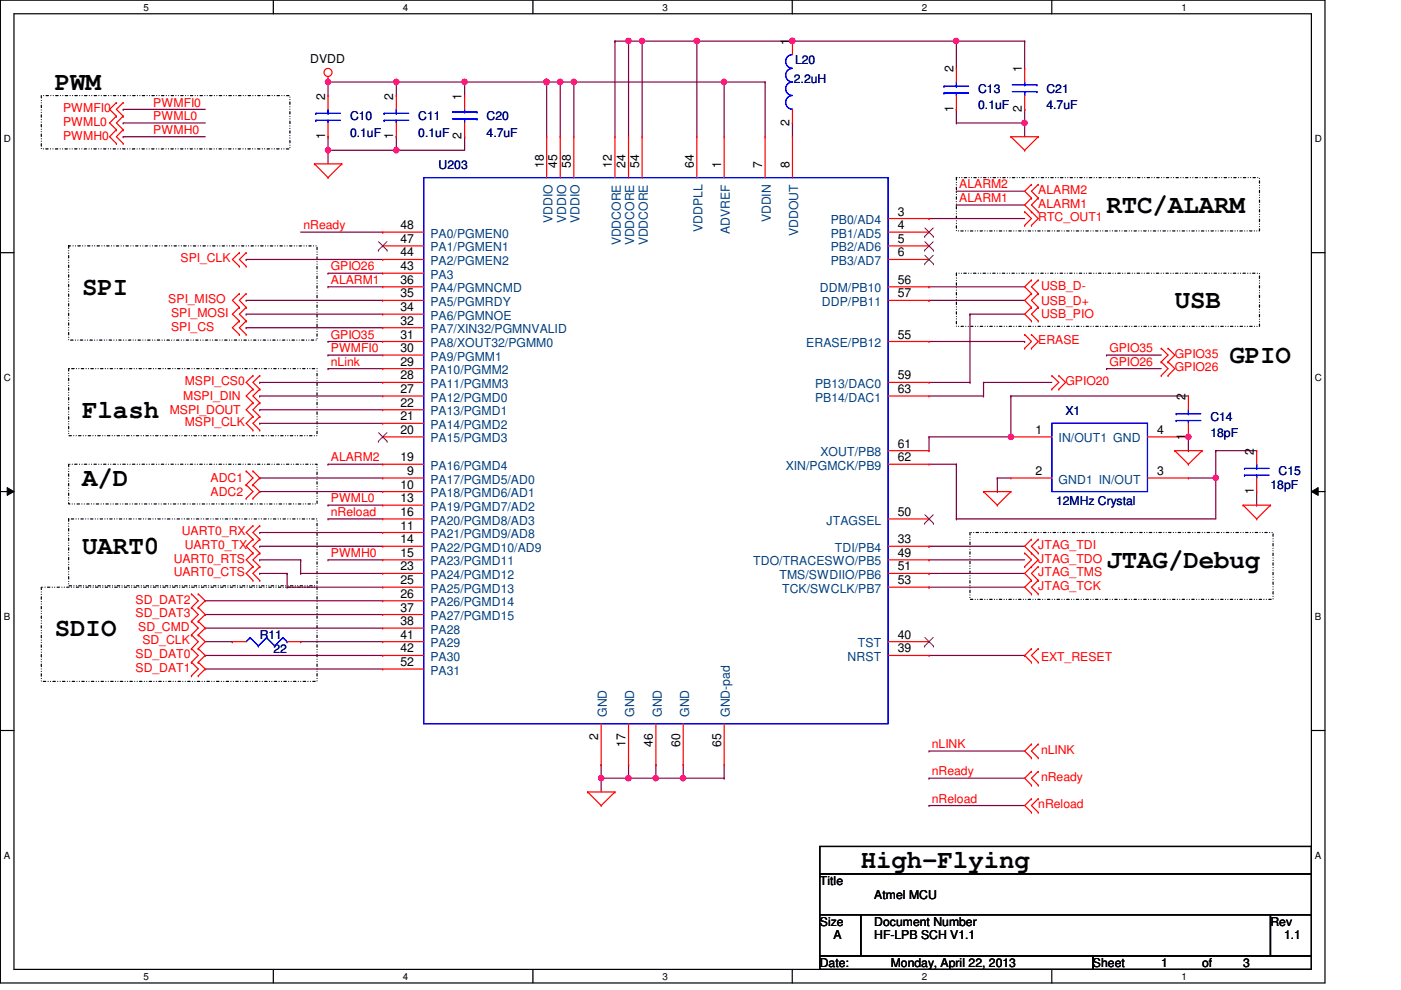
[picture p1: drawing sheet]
<svg xmlns="http://www.w3.org/2000/svg" width="297mm" height="210mm" viewBox="0 0 297 210" stroke-linecap="round" stroke-linejoin="round" font-family="sans-serif">
<path d="M.1 0h280.8v208.5h-280.8zM3 2.9h275v202.7h-275z" fill="none" stroke="#000" stroke-width=".25"/>
<g fill="#fff">
<path d="M30.4 .3h1.2v2.4h-1.2z"/>
<path d="M30.4 205.9h1.2v2.3h-1.2z"/>
</g>
<path d="M58 0v2.9M58 205.6v2.9" fill="none" stroke="#000" stroke-width=".25"/>
<g fill="#fff">
<path d="M85.4 .3h1.2v2.4h-1.2z"/>
<path d="M85.4 205.9h1.2v2.3h-1.2z"/>
</g>
<path d="M113 0v2.9M113 205.6v2.9" fill="none" stroke="#000" stroke-width=".25"/>
<g fill="#fff">
<path d="M140.5 .3h1.1v2.4h-1.1z"/>
<path d="M140.5 205.9h1.1v2.3h-1.1z"/>
</g>
<path d="M168 0v2.9M168 205.6v2.9" fill="none" stroke="#000" stroke-width=".25"/>
<g fill="#fff">
<path d="M195.4 .3h1.2v2.4h-1.2z"/>
<path d="M195.4 205.9h1.2v2.3h-1.2z"/>
</g>
<path d="M223 0v2.9M223 205.6v2.9" fill="none" stroke="#000" stroke-width=".25"/>
<g fill="#fff">
<path d="M250.5 .3h1.1v2.4h-1.1z"/>
<path d="M250.5 205.9h1.1v2.3h-1.1z"/>
<path d="M.8 28.2h1.5v2.4h-1.5z"/>
<path d="M278.8 28.2h1.4v2.4h-1.4z"/>
<path d="M.8 78.9h1.5v2.3h-1.5z"/>
<path d="M278.8 78.9h1.4v2.3h-1.4z"/>
</g>
<path d="M.1 53.6h2.9M278 53.6h2.9" fill="none" stroke="#000" stroke-width=".25"/>
<g fill="#fff">
<path d="M.8 129.6h1.4v2.3h-1.4z"/>
<path d="M278.8 129.6h1.3v2.3h-1.3z"/>
</g>
<path d="M.1 104.3h2.9M278 104.3h2.9" fill="none" stroke="#000" stroke-width=".25"/>
<path d="M1.5 103.4l1.5 .9-1.5 .8zM278 104.3l1.5-.9v1.7z" fill="#000"/>
<path d="M1.5 103.4l1.5 .9-1.5 .8zM278 104.3l1.5-.9v1.7z" fill="none" stroke="#000" stroke-width=".21"/>
<g fill="#fff">
<path d="M.8 180.3h1.4v2.3h-1.4z"/>
<path d="M278.8 180.3h1.3v2.3h-1.3z"/>
</g>
<path d="M.1 154.9h2.9M278 154.9h2.9" fill="none" stroke="#000" stroke-width=".25"/>
<path d="M8.8 20.3h52.7v11.3h-52.7zM202.8 37.7h64.2v11.3h-64.2zM14.6 52.2h52.6v19.9h-52.6zM202.8 58h64.2v11.2h-64.2zM14.6 78.2h52.6v14.2h-52.6zM14.6 98.5h52.6v8.4h-52.6zM14.6 110.1h52.6v14.1h-52.6zM205.7 112.9h64.2v14.2h-64.2zM8.8 124.5h58.4v20h-58.4z" fill="none" stroke="#000" stroke-width=".25" stroke-dasharray=".5 .5 0 .5 0 .5"/>
<path d="M98.5 17.4h.1M98.5 17.4h17.4" fill="none" stroke="#800040" stroke-width=".25"/>
<circle cx="98.5" cy="17.4" r=".56" fill="#f0f"/>
<circle cx="98.5" cy="17.4" r=".56" fill="none" stroke="#f0f" stroke-width=".25"/>
<path d="M121.7 17.4h.1M121.7 17.4v11.6" fill="none" stroke="#800040" stroke-width=".25"/>
<circle cx="121.6" cy="17.4" r=".56" fill="#f0f"/>
<circle cx="121.6" cy="17.4" r=".56" fill="none" stroke="#f0f" stroke-width=".25"/>
<path d="M118.8 17.4h.1M118.8 17.4v11.6M118.8 17.4h2.9" fill="none" stroke="#800040" stroke-width=".25"/>
<circle cx="118.8" cy="17.4" r=".57" fill="#f0f"/>
<circle cx="118.8" cy="17.4" r=".57" fill="none" stroke="#f0f" stroke-width=".25"/>
<path d="M115.9 17.4h.1M115.9 17.4v11.6" fill="none" stroke="#800040" stroke-width=".25"/>
<circle cx="115.8" cy="17.4" r=".56" fill="#f0f"/>
<circle cx="115.8" cy="17.4" r=".56" fill="none" stroke="#f0f" stroke-width=".25"/>
<path d="M115.9 17.4h.1M115.9 17.4h2.9M162.2 17.4h.1M162.2 17.4v11.6" fill="none" stroke="#800040" stroke-width=".25"/>
<circle cx="115.8" cy="17.4" r=".56" fill="#f0f"/>
<circle cx="115.8" cy="17.4" r=".56" fill="none" stroke="#f0f" stroke-width=".25"/>
<path d="M69.5 17.4h.1M69.5 17.4v2.9M69.5 17.4h14.5M84 17.4h.1M84 17.4v2.9" fill="none" stroke="#800040" stroke-width=".25"/>
<circle cx="69.5" cy="17.4" r=".56" fill="#f0f"/>
<circle cx="69.5" cy="17.4" r=".56" fill="none" stroke="#f0f" stroke-width=".25"/>
<path d="M84 17.4h.1M84 17.4h14.5M98.5 17.4h.1M98.5 17.4v2.9" fill="none" stroke="#800040" stroke-width=".25"/>
<circle cx="84" cy="17.4" r=".56" fill="#f0f"/>
<circle cx="84" cy="17.4" r=".56" fill="none" stroke="#f0f" stroke-width=".25"/>
<path d="M84 31.9h.1M84 31.9h14.5" fill="none" stroke="#800040" stroke-width=".25"/>
<circle cx="84" cy="31.9" r=".56" fill="#f0f"/>
<circle cx="84" cy="31.9" r=".56" fill="none" stroke="#f0f" stroke-width=".25"/>
<path d="M69.5 31.9h.1M69.5 31.9h14.5" fill="none" stroke="#800040" stroke-width=".25"/>
<circle cx="69.5" cy="31.9" r=".56" fill="#f0f"/>
<circle cx="69.5" cy="31.9" r=".56" fill="none" stroke="#f0f" stroke-width=".25"/>
<path d="M153.5 17.4h.1M153.5 17.4v11.6M153.5 17.4h8.7M69.5 29h.1M69.5 31.9h.1M69.5 29v5.8M84 29h.1M84 29v2.9M98.5 29h.1M98.5 29v2.9" fill="none" stroke="#800040" stroke-width=".25"/>
<circle cx="153.5" cy="17.4" r=".56" fill="#f0f"/>
<circle cx="153.5" cy="17.4" r=".56" fill="none" stroke="#f0f" stroke-width=".25"/>
<path d="M147.7 8.7h.1M147.7 8.7h20.3M168 26.1h.1M168 26.1v2.9" fill="none" stroke="#800040" stroke-width=".25"/>
<circle cx="168" cy="8.7" r=".56" fill="#f0f"/>
<circle cx="168" cy="8.7" r=".56" fill="none" stroke="#f0f" stroke-width=".25"/>
<circle cx="147.7" cy="8.7" r=".56" fill="#f0f"/>
<circle cx="147.7" cy="8.7" r=".56" fill="none" stroke="#f0f" stroke-width=".25"/>
<path d="M130.4 8.7h.1M130.4 8.7v20.3M130.4 8.7h5.7M133.3 8.7h.1M133.3 8.7v20.3M136.1 8.7h.1M136.1 8.7v20.3" fill="none" stroke="#800040" stroke-width=".25"/>
<circle cx="133.2" cy="8.7" r=".56" fill="#f0f"/>
<circle cx="133.2" cy="8.7" r=".56" fill="none" stroke="#f0f" stroke-width=".25"/>
<path d="M136.1 8.7h.1M136.1 8.7h11.6M147.7 8.7h.1M147.7 8.7v20.3" fill="none" stroke="#800040" stroke-width=".25"/>
<circle cx="136.1" cy="8.7" r=".56" fill="#f0f"/>
<circle cx="136.1" cy="8.7" r=".56" fill="none" stroke="#f0f" stroke-width=".25"/>
<path d="M121.7 17.4h.1M121.7 17.4h31.8M168 8.7h.1M168 8.7h34.8" fill="none" stroke="#800040" stroke-width=".25"/>
<circle cx="168" cy="8.7" r=".56" fill="#f0f"/>
<circle cx="168" cy="8.7" r=".56" fill="none" stroke="#f0f" stroke-width=".25"/>
<path d="M202.8 8.7h.1M202.8 8.7v5.8M202.8 8.7h14.5M217.3 8.7h.1M217.3 8.7v5.8" fill="none" stroke="#800040" stroke-width=".25"/>
<circle cx="202.7" cy="8.7" r=".56" fill="#f0f"/>
<circle cx="202.7" cy="8.7" r=".56" fill="none" stroke="#f0f" stroke-width=".25"/>
<path d="M202.8 26.1h.1M202.8 26.1h14.5M217.3 26.1h.1M217.3 26.1v2.9" fill="none" stroke="#800040" stroke-width=".25"/>
<circle cx="217.2" cy="26.1" r=".56" fill="#f0f"/>
<circle cx="217.2" cy="26.1" r=".56" fill="none" stroke="#f0f" stroke-width=".25"/>
<path d="M202.8 23.2h.1M202.8 23.2v2.9M217.3 23.2h.1M217.3 23.2v2.9M139.1 165.1h.1M144.9 162.2h.1M144.9 162.2v2.9h-5.8" fill="none" stroke="#800040" stroke-width=".25"/>
<circle cx="144.8" cy="165.1" r=".56" fill="#f0f"/>
<circle cx="144.8" cy="165.1" r=".56" fill="none" stroke="#f0f" stroke-width=".25"/>
<circle cx="139" cy="165.1" r=".56" fill="#f0f"/>
<circle cx="139" cy="165.1" r=".56" fill="none" stroke="#f0f" stroke-width=".25"/>
<path d="M127.5 165.1h.1M127.5 165.1v2.9" fill="none" stroke="#800040" stroke-width=".25"/>
<circle cx="127.5" cy="165.1" r=".56" fill="#f0f"/>
<circle cx="127.5" cy="165.1" r=".56" fill="none" stroke="#f0f" stroke-width=".25"/>
<g fill="none" stroke="#800040" stroke-width=".25">
<path d="M26.1 23.2h.1M26.1 26.1h.1M26.1 23.2h17.4M26.1 26.1h17.4M197 46.4h.1M197 46.4h20.3M202.8 43.5h.1M202.8 40.6h.1M202.8 43.5h14.5M202.8 40.6h14.5M52.2 63.7h.1M52.2 66.6h.1"/>
<path d="M52.2 63.7h28.9M52.2 66.6h28.9M69.5 60.8h.1M69.5 75.3h.1M69.5 60.8h11.6M69.5 75.3h11.6M197 63.7h.1M197 60.8h.1M197 63.7h20.3M197 60.8h20.3M55.1 81.1h.1M55.1 84h.1"/>
<path d="M55.1 86.9h.1M55.1 89.8h.1M55.1 81.1h26M55.1 84h26M55.1 86.9h26M55.1 89.8h26M69.5 98.5h.1M69.5 98.5h11.6M55.1 112.9h.1M55.1 115.9h.1M55.1 118.7h.1M55.1 101.4h.1"/>
<path d="M55.1 104.3h.1M55.1 115.9h26M55.1 118.7h8.7M55.1 112.9h26M55.1 101.4h26M55.1 104.3h26M63.8 118.7h.1M63.8 118.7v2.9M69.5 107.1h.1M69.5 107.1h11.6M197 115.9h.1M197 118.7h.1"/>
<path d="M197 115.9h20.3M197 118.7h20.3M55.1 121.6h.1M55.1 121.6h5.8M60.9 124.5h.1M60.9 121.6h.1M60.9 124.5h20.2M60.9 121.6v2.9M63.8 121.6h.1M63.8 121.6h17.3M197 121.6h.1M197 124.5h.1"/>
<path d="M197 121.6h20.3M197 124.5h20.3M127.5 165.1h.1M133.3 162.2h.1M133.3 165.1h.1M133.3 162.2v2.9M139.1 162.2h.1M139.1 162.2v2.9h-11.6"/>
</g>
<circle cx="133.2" cy="165.1" r=".56" fill="#f0f"/>
<circle cx="133.2" cy="165.1" r=".56" fill="none" stroke="#f0f" stroke-width=".25"/>
<g fill="none" stroke="#800040" stroke-width=".25">
<path d="M197 98.5h5.8M202.8 98.5h.1M202.8 98.5v11.6M69.5 118.7h.1M69.5 118.7h11.6M252 101.4h5.8M257.8 101.4h.1M257.8 101.4v8.7M197 139h20.3M217.3 139h.1M197 159.3h.1M197 159.3h20.3"/>
<path d="M127.5 162.2h.1M127.5 162.2v2.9M144.9 165.1h.1M144.9 165.1h8.6M153.5 165.1h.1M153.5 162.2v2.9M197 165.1h.1M197 170.9h.1M197 165.1h20.3M197 170.9h20.3"/>
</g>
<circle cx="257.8" cy="101.3" r=".56" fill="#f0f"/>
<circle cx="257.8" cy="101.3" r=".56" fill="none" stroke="#f0f" stroke-width=".25"/>
<path d="M197 92.7h.1M197 92.7h17.3M202.8 110.1h.1M202.8 110.1h55" fill="none" stroke="#800040" stroke-width=".25"/>
<circle cx="214.3" cy="92.7" r=".56" fill="#f0f"/>
<circle cx="214.3" cy="92.7" r=".56" fill="none" stroke="#f0f" stroke-width=".25"/>
<path d="M197 95.6h.1M197 92.7v2.9M252 95.6h.1M252 92.7v2.9M211.5 101.4h.1M211.5 104.3h.1M211.5 101.4h2.8M211.5 101.4v2.9" fill="none" stroke="#800040" stroke-width=".25"/>
<circle cx="252" cy="92.7" r=".56" fill="#f0f"/>
<circle cx="252" cy="92.7" r=".56" fill="none" stroke="#f0f" stroke-width=".25"/>
<g fill="none" stroke="#800040" stroke-width=".25">
<path d="M26.1 29h.1M26.1 29h17.4M52.2 55h.1M52.2 55h28.9M63.8 49.2h17.3M69.5 58h.1M69.5 58h11.6M81.1 49.2h.1M52.2 69.5h.1M52.2 69.5h28.9M69.5 78.2h.1M69.5 72.4h.1"/>
<path d="M69.5 78.2h11.6M69.5 72.4h11.6M197 72.4h20.3M205.7 66.6h.1M205.7 66.6v14.5M205.7 66.6h11.6M217.3 72.4h.1M234.6 75.3h.1M234.6 78.2h.1M234.6 78.2h11.6M234.6 75.3h11.6M197 84h11.5"/>
<path d="M197 81.1h8.7M205.7 81.1h.1M208.5 84h.1M208.5 81.1h.1M208.5 81.1h14.5M208.5 81.1v2.9M214.3 84h.1M214.3 84v8.7M214.3 84h37.7M257.8 95.6h.1M257.8 95.6h8.6M257.8 95.6v5.8"/>
<path d="M69.5 110.1h.1M69.5 110.1h11.6M266.4 107.1h.1M266.4 104.3v2.8M43.5 139h.1M43.5 127.4h.1M43.5 130.3h.1M43.5 133.2h.1M43.5 136.1h5.8M43.5 139h37.6M43.5 127.4h37.6M43.5 130.3h37.6"/>
<path d="M43.5 133.2h37.6M49.3 136.1h.1M63.8 136.1h.1M63.8 136.1h17.3M43.5 141.9h.1M43.5 141.9h37.6"/>
</g>
<g fill="none" stroke="#f00" stroke-width=".25">
<path d="M69.5 17.4h.1M69.5 16.3v1.1M168 8.7h.1M168 8.7v2.9M202.8 14.5h.1M202.8 14.5v2.9M217.3 14.5h.1M217.3 14.5v2.9M24.7 30.4h.1M24.7 27.5h.1M24.7 24.6h.1M24.7 21.8h.1"/>
<path d="M24.7 27.5l-1.5 1.5 1.5 1.4M24.7 24.6l-1.5 1.5 1.5 1.4M24.7 21.8l-1.5 1.4 1.5 1.4M26.1 30.4h.1M26.1 27.5h.1M26.1 24.6h.1M26.1 21.8h.1M26.1 27.5l-1.4 1.5 1.4 1.4M26.1 24.6l-1.4 1.5 1.4 1.4M26.1 21.8l-1.4 1.4 1.4 1.4M66.7 34.8h.1M66.7 34.8h5.8"/>
<path d="M66.7 34.8l2.8 2.9M69.5 37.7h.1M69.5 20.3h.1M69.5 29h.1M69.5 20.3v2.9M69.5 26.1v2.9M72.5 34.8h.1M72.5 34.8l-3 2.9M84 20.3h.1M84 29h.1M84 20.3v2.9M84 26.1v2.9"/>
<path d="M98.5 29h.1M98.5 20.3h.1M98.5 20.3v2.9M98.5 26.1v2.9M115.9 29h.1M115.9 29v8.7M118.8 29h.1M118.8 29v8.7M121.7 29h.1M121.7 29v8.7M130.4 29h.1M130.4 29v8.7"/>
<path d="M133.3 29h.1M133.3 29v8.7M136.1 29h.1M136.1 29v8.7M147.7 29h.1M147.7 29v8.7M153.5 29h.1M153.5 29v8.7M162.2 29h.1M162.2 29v8.7M168 26.1h.1M168 29h.1"/>
<path d="M168 23.2v2.9M168 29v8.7M202.8 23.2h.1M202.8 20.3v2.9M214.3 29h.1M214.3 29h5.8M214.3 29l3 2.9M217.3 31.9h.1M217.3 23.2h.1M217.3 20.3v2.9M218.7 39.1h.1M218.7 39.1l-1.4 1.5 1.4 1.4"/>
<path d="M220.1 29h.1M220.1 39.1h.1M220.1 29l-2.8 2.9M220.1 39.1l-1.4 1.5 1.4 1.4M50.8 53.6h.1M50.8 56.5h.1M50.8 53.6l-1.5 1.4 1.5 1.5M52.2 53.6h.1M52.2 56.5h.1M52.2 53.6l-1.4 1.4 1.4 1.5M81.1 58h.1M81.1 55h.1"/>
<path d="M81.1 52.2h.1M81.1 49.2h.1M81.1 49.2h8.7M81.1 52.2h8.7M81.1 55h8.7M81.1 58h8.7M188.3 46.4h8.7M188.3 49.2h8.7M188.3 52.2h8.7M188.3 55h8.7M197 46.4h.1M197 49.2h.1"/>
<path d="M197 52.2h.1M197 55h.1M217.3 47.8h.1M217.3 44.9h.1M217.3 44.9l1.4 1.5-1.4 1.4M218.7 59.4h.1M218.7 47.8h.1M218.7 44.9h.1M218.7 42h.1M218.7 59.4l-1.4 1.4 1.4 1.5M218.7 42l-1.4 1.5 2.8 2.9-1.4 1.4M220.1 59.4h.1"/>
<path d="M220.1 42h.1M220.1 44.9h.1M220.1 59.4l-1.4 1.4 1.4 1.5M220.1 42l-1.4 1.5 1.4 1.4M50.8 68.1h.1M50.8 65.2h.1M50.8 62.3h.1M50.8 71h.1M50.8 65.2l-1.5 1.4 1.5 1.5M50.8 62.3l-1.5 1.4 1.5 1.5M50.8 68.1l-1.5 1.4 1.5 1.5M52.2 68.1h.1"/>
<path d="M52.2 65.2h.1M52.2 62.3h.1M52.2 71h.1M52.2 65.2l-1.4 1.4 1.4 1.5M52.2 62.3l-1.4 1.4 1.4 1.5M52.2 68.1l-1.4 1.4 1.4 1.5M53.6 79.7h.1M53.6 79.7l-1.4 1.4 1.4 1.4M55.1 79.7h.1M55.1 79.7l-1.5 1.4 1.5 1.4M81.1 78.2h.1M81.1 75.3h.1"/>
<path d="M81.1 72.4h.1M81.1 69.5h.1M81.1 66.6h.1M81.1 63.7h.1M81.1 60.8h.1M81.1 78.2h8.7M81.1 75.3h8.7M81.1 72.4h8.7M81.1 69.5h8.7M81.1 66.6h8.7M81.1 63.7h8.7M81.1 60.8h8.7"/>
<path d="M188.3 72.4h8.7M188.3 63.7h8.7M188.3 60.8h8.7M197 72.4h.1M197 60.8h.1M197 63.7h.1M217.3 73.9h.1M217.3 71h.1M217.3 71l1.4 1.4-1.4 1.5M218.7 62.3h.1M218.7 65.2h.1M218.7 68.1h.1"/>
<path d="M218.7 73.9h.1M218.7 71h.1M218.7 62.3l-1.4 1.4 1.4 1.5M218.7 65.2l-1.4 1.4 1.4 1.5M218.7 71l1.4 1.4-1.4 1.5M220.1 62.3h.1M220.1 65.2h.1M220.1 68.1h.1M220.1 62.3l-1.4 1.4 1.4 1.5M220.1 65.2l-1.4 1.4 1.4 1.5M223 79.7h.1M223 79.7l1.5 1.4-1.5 1.4"/>
<path d="M224.5 79.7h.1M224.5 79.7l1.4 1.4-1.4 1.4M246.2 76.8h.1M246.2 73.9h.1M246.2 79.7h.1M246.2 73.9l1.4 1.4-1.4 1.5M246.2 76.8l1.4 1.4-1.4 1.5M247.6 76.8h.1M247.6 73.9h.1M247.6 79.7h.1M247.6 73.9l1.5 1.4-1.5 1.5M247.6 76.8l1.5 1.4-1.5 1.5"/>
<path d="M52.2 99.9h.1M52.2 99.9l1.4 1.5-1.4 1.4M53.6 88.3h.1M53.6 91.2h.1M53.6 82.5h.1M53.6 85.4h.1M53.6 99.9h.1M53.6 88.3l-1.4 1.5 1.4 1.4M53.6 85.4l-1.4 1.5 1.4 1.4M53.6 82.5l-1.4 1.5 1.4 1.4M53.6 99.9l1.5 1.5-1.5 1.4M55.1 88.3h.1"/>
<path d="M55.1 91.2h.1M55.1 82.5h.1M55.1 85.4h.1M55.1 88.3l-1.5 1.5 1.5 1.4M55.1 85.4l-1.5 1.5 1.5 1.4M55.1 82.5l-1.5 1.5 1.5 1.4M81.1 98.5h.1M81.1 92.7h.1M81.1 89.8h.1M81.1 86.9h.1M81.1 84h.1M81.1 81.1h.1"/>
<path d="M81.1 92.7h8.7M81.1 98.5h8.7M81.1 89.8h8.7M81.1 86.9h8.7M81.1 84h8.7M81.1 81.1h8.7M188.3 95.6h8.7M188.3 98.5h8.7M188.3 84h8.7M188.3 81.1h8.7M197 81.1h.1M197 95.6h.1"/>
<path d="M197 98.5h.1M197 84h.1M214.3 92.7h.1M214.3 92.7h8.7M223 82.5h.1M224.5 82.5h.1M243.3 92.7h8.7M249.1 95.6h.1M249.1 95.6h5.8M249.1 95.6l2.9 2.9M252 98.5h.1M252 92.7h.1"/>
<path d="M252 84h.1M252 84v2.9M252 89.8v2.9M254.9 95.6h.1M254.9 95.6l-2.9 2.9M266.4 95.6h.1M266.4 95.6v2.9M52.2 102.8h.1M52.2 105.7h.1M52.2 102.8l1.4 1.5-1.4 1.4M53.6 117.3h.1M53.6 114.4h.1"/>
<path d="M53.6 111.5h.1M53.6 102.8h.1M53.6 105.7h.1M53.6 117.3l-1.4 1.4 1.4 1.5M53.6 111.5l-1.4 1.4 1.4 1.5M53.6 114.4l-1.4 1.5 1.4 1.4M53.6 102.8l1.5 1.5-1.5 1.4M55.1 117.3h.1M55.1 114.4h.1M55.1 111.5h.1M55.1 117.3l-1.5 1.4 1.5 1.5M55.1 111.5l-1.5 1.4 1.5 1.5"/>
<path d="M55.1 114.4l-1.5 1.5 1.5 1.4M81.1 101.4h.1M81.1 104.3h.1M81.1 112.9h.1M81.1 107.1h.1M81.1 115.9h.1M81.1 118.7h.1M81.1 110.1h.1M81.1 104.3h8.7M81.1 107.1h8.7M81.1 101.4h8.7M81.1 112.9h8.7"/>
<path d="M81.1 115.9h8.7M81.1 118.7h8.7M81.1 110.1h8.7M188.3 115.9h8.7M188.3 118.7h8.7M188.3 110.1h8.7M197 115.9h.1M197 118.7h.1M197 110.1h.1M208.5 104.3h.1M208.5 104.3h5.8M208.5 104.3l3 2.8"/>
<path d="M211.5 107.1h.1M214.3 104.3h.1M214.3 101.4h.1M214.3 104.3l-2.8 2.8M214.3 101.4h8.7M217.3 117.3h.1M217.3 117.3l1.4 1.4-1.4 1.5M218.7 117.3h.1M218.7 114.4h.1M218.7 114.4l-1.4 1.5 2.8 2.8-2.8 2.9 1.4 1.5M220.1 117.3h.1M220.1 114.4h.1"/>
<path d="M220.1 114.4l-1.4 1.5 1.4 1.4M243.3 101.4h8.7M252 101.4h.1M263.6 107.1h.1M263.6 107.1h5.8M263.6 107.1l2.8 3M266.4 110.1h.1M266.4 104.3h.1M266.4 101.4v2.9M269.4 107.1h.1M269.4 107.1l-3 3M40.6 137.6h.1"/>
<path d="M40.6 134.7h.1M40.6 128.9h.1M40.6 131.8h.1M40.6 126h.1M40.6 137.6l1.4 1.4-1.4 1.5M40.6 134.7l1.4 1.4-1.4 1.5M40.6 128.9l1.4 1.4-1.4 1.5M40.6 131.8l1.4 1.4-1.4 1.5M40.6 126l1.4 1.4-1.4 1.5M42 137.6h.1M42 134.7h.1M42 131.8h.1"/>
<path d="M42 128.9h.1M42 126h.1M42 137.6l1.5 1.4-1.5 1.5M42 134.7l1.5 1.4-1.5 1.5M42 128.9l1.5 1.4-1.5 1.5M42 131.8l1.5 1.4-1.5 1.5M42 126l1.5 1.4-1.5 1.5M49.3 136.1h.1M49.3 136.1h2.9M53.6 120.2h.1M53.6 123.1h.1M53.6 120.2l-1.4 1.4 1.4 1.5"/>
<path d="M55.1 120.2h.1M55.1 123.1h.1M55.1 120.2l-1.5 1.4 1.5 1.5M60.9 136.1h2.9M63.8 136.1h.1M81.1 121.6h.1M81.1 124.5h.1M81.1 127.4h.1M81.1 130.3h.1M81.1 133.2h.1M81.1 136.1h.1M81.1 139h.1"/>
<path d="M81.1 136.1h8.7M81.1 121.6h8.7M81.1 124.5h8.7M81.1 127.4h8.7M81.1 130.3h8.7M81.1 133.2h8.7M81.1 139h8.7M188.3 136.1h8.7M188.3 121.6h8.7M188.3 124.5h8.7M188.3 139h8.7M197 139h.1"/>
<path d="M197 136.1h.1M197 121.6h.1M197 124.5h.1M217.3 120.2h.1M218.7 123.1h.1M218.7 126h.1M218.7 120.2h.1M218.7 137.6h.1M218.7 123.1l-1.4 1.4 1.4 1.5M218.7 137.6l-1.4 1.4 1.4 1.5M220.1 126h.1M220.1 123.1h.1"/>
<path d="M220.1 120.2h.1M220.1 137.6h.1M220.1 123.1l-1.4 1.4 1.4 1.5M220.1 120.2l-1.4 1.4 1.4 1.5M220.1 137.6l-1.4 1.4 1.4 1.5M40.6 140.5h.1M40.6 143.3h.1M40.6 140.5l1.4 1.4-1.4 1.4M42 140.5h.1M42 143.3h.1M42 140.5l1.5 1.4-1.5 1.4M81.1 141.9h.1"/>
<path d="M81.1 141.9h8.7M127.5 153.5v8.7M133.3 153.5v8.7M139.1 153.5v8.7M144.9 153.5v8.7M153.5 153.5v8.7M218.7 157.8h.1M218.7 140.5h.1M218.7 157.8l-1.4 1.5 1.4 1.4M220.1 157.8h.1M220.1 140.5h.1M220.1 157.8l-1.4 1.5 1.4 1.4"/>
<path d="M124.6 168h.1M124.6 168h5.8M124.6 168l2.9 2.9M127.5 170.9h.1M127.5 162.2h.1M130.4 168h.1M130.4 168l-2.9 2.9M133.3 162.2h.1M139.1 162.2h.1M144.9 162.2h.1M153.5 162.2h.1M218.7 160.7h.1"/>
<path d="M218.7 163.6h.1M218.7 166.5h.1M218.7 169.4h.1M218.7 172.3h.1M218.7 163.6l-1.4 1.5 1.4 1.4M218.7 169.4l-1.4 1.5 1.4 1.4M220.1 160.7h.1M220.1 166.5h.1M220.1 163.6h.1M220.1 172.3h.1M220.1 169.4h.1M220.1 163.6l-1.4 1.5 1.4 1.4"/>
<path d="M220.1 169.4l-1.4 1.5 1.4 1.4"/>
<circle cx="69.5" cy="15.4" r=".85"/>
</g>
<path d="M173.8 179.5h104.2v5.8h-104.2zM173.8 185.3h104.2v8.7h-104.2zM173.8 194h8.7v8.7h-8.7zM182.5 194h86.9v8.7h-86.9zM269.4 194h8.6v8.7h-8.6zM173.8 202.7h57.9v2.9h-57.9zM231.7 202.7h46.3v2.9h-46.3z" fill="none" stroke="#000" stroke-width=".25"/>
<g fill="none" stroke="#00f" stroke-width=".25">
<path d="M168 11.6a1.44 1.44 0 0 0-1.4 1.4 1.44 1.44 0 0 0 1.4 1.5M168 14.5a1.42 1.42 0 0 0-1.4 1.4 1.42 1.42 0 0 0 1.4 1.5M168 17.4a1.42 1.42 0 0 0-1.4 1.4 1.42 1.42 0 0 0 1.4 1.4M200.1 18.3h.1M200.1 19.7h.1M200.1 18.3h5.3M200.1 19.7h5.3M202.8 19.7h.1M202.8 18.3h.1M202.8 17.4v.9M202.8 19.7v.6M214.6 19.4h5.2"/>
<path d="M214.6 18h5.2M217.3 18h.1M217.3 19.4h.1M217.3 17.4v.6M217.3 19.4v.9M219.8 19.4h.1M219.8 18h.1M67 24h.1M67 25.5h.1M67 24h5.2M67 25.5h5.2M69.5 25.5h.1"/>
<path d="M69.5 24h.1M69.5 23.2v.8M69.5 25.5v.6M81.4 24h.1M81.4 25.5h.1M81.4 24h5.3M81.4 25.5h5.3M84 25.5h.1M84 24h.1M84 23.2v.8M84 25.5v.6M89.8 37.7h98.5v115.8h-98.5z"/>
<path d="M95.9 25.2h5.2M95.9 23.7h5.2M98.5 23.7h.1M98.5 25.2h.1M98.5 23.2v.5M98.5 25.2v.9M101.1 25.2h.1M101.1 23.7h.1M168 20.3a1.44 1.44 0 0 0-1.4 1.4 1.44 1.44 0 0 0 1.4 1.5M223 89.8h20.3v14.5h-20.3zM249.4 87.8h.1M249.4 89.2h.1"/>
<path d="M249.4 87.8h5.2M249.4 89.2h5.2M252 89.2h.1M252 87.8h.1M252 86.9v.9M252 89.2v.6M263.9 99.4h.1M263.9 99.4h5.2M266.4 99.4h.1M266.4 98.5v.9M263.9 100.8h.1M263.9 100.8h5.2"/>
<path d="M266.4 100.8h.1M266.4 100.8v.6M53 135.3h.1M53 135.3l-.8 .8M53 135.3l1.8 1.7M54.8 137h.1M56.5 135.3h.1M56.5 135.3l-1.7 1.7M56.5 135.3l1.7 1.7M58.2 137h.1M60 135.3h.1M60 135.3l-1.8 1.7"/>
<path d="M60 135.3l.9 .8M60.9 136.1h.1"/>
</g>
<g fill="none" stroke="#804000" stroke-width=".21">
<path d="M80.2 53.1h.1M80.3 51.3l1.8 1.8M82 51.3l-1.8 1.8M82.1 53.1h.1M196 50.2h.1M196 53.1h.1M196 56h.1M196.1 48.3l1.8 1.9M196.1 51.3l1.8 1.8M196.1 54.1l1.8 1.9M197.9 48.3l-1.9 1.9M197.9 51.3l-1.9 1.8"/>
<path d="M197.9 54.1l-1.9 1.9M197.9 50.2h.1M197.9 53.1h.1M197.9 56h.1M80.2 93.6h.1M80.3 91.8l1.8 1.8M82 91.8l-1.8 1.8M82.1 93.6h.1M196 111h.1M196.1 109.2l1.8 1.8M197.9 109.2l-1.9 1.8M197.9 111h.1"/>
<path d="M196 137h.1M196.1 135.2l1.8 1.8M197.9 135.2l-1.9 1.8M197.9 137h.1"/>
</g>
<circle cx="98.5" cy="17.4" r=".56" fill="#f0f"/>
<circle cx="98.5" cy="17.4" r=".56" fill="none" stroke="#f0f" stroke-width=".25"/>
<circle cx="121.6" cy="17.4" r=".56" fill="#f0f"/>
<circle cx="121.6" cy="17.4" r=".56" fill="none" stroke="#f0f" stroke-width=".25"/>
<circle cx="118.8" cy="17.4" r=".57" fill="#f0f"/>
<circle cx="118.8" cy="17.4" r=".57" fill="none" stroke="#f0f" stroke-width=".25"/>
<circle cx="115.8" cy="17.4" r=".56" fill="#f0f"/>
<circle cx="115.8" cy="17.4" r=".56" fill="none" stroke="#f0f" stroke-width=".25"/>
<circle cx="115.8" cy="17.4" r=".56" fill="#f0f"/>
<circle cx="115.8" cy="17.4" r=".56" fill="none" stroke="#f0f" stroke-width=".25"/>
<circle cx="69.5" cy="17.4" r=".56" fill="#f0f"/>
<circle cx="69.5" cy="17.4" r=".56" fill="none" stroke="#f0f" stroke-width=".25"/>
<circle cx="84" cy="17.4" r=".56" fill="#f0f"/>
<circle cx="84" cy="17.4" r=".56" fill="none" stroke="#f0f" stroke-width=".25"/>
<circle cx="84" cy="31.9" r=".56" fill="#f0f"/>
<circle cx="84" cy="31.9" r=".56" fill="none" stroke="#f0f" stroke-width=".25"/>
<circle cx="69.5" cy="31.9" r=".56" fill="#f0f"/>
<circle cx="69.5" cy="31.9" r=".56" fill="none" stroke="#f0f" stroke-width=".25"/>
<circle cx="153.5" cy="17.4" r=".56" fill="#f0f"/>
<circle cx="153.5" cy="17.4" r=".56" fill="none" stroke="#f0f" stroke-width=".25"/>
<circle cx="168" cy="8.7" r=".56" fill="#f0f"/>
<circle cx="168" cy="8.7" r=".56" fill="none" stroke="#f0f" stroke-width=".25"/>
<circle cx="147.7" cy="8.7" r=".56" fill="#f0f"/>
<circle cx="147.7" cy="8.7" r=".56" fill="none" stroke="#f0f" stroke-width=".25"/>
<circle cx="133.2" cy="8.7" r=".56" fill="#f0f"/>
<circle cx="133.2" cy="8.7" r=".56" fill="none" stroke="#f0f" stroke-width=".25"/>
<circle cx="136.1" cy="8.7" r=".56" fill="#f0f"/>
<circle cx="136.1" cy="8.7" r=".56" fill="none" stroke="#f0f" stroke-width=".25"/>
<circle cx="168" cy="8.7" r=".56" fill="#f0f"/>
<circle cx="168" cy="8.7" r=".56" fill="none" stroke="#f0f" stroke-width=".25"/>
<circle cx="202.7" cy="8.7" r=".56" fill="#f0f"/>
<circle cx="202.7" cy="8.7" r=".56" fill="none" stroke="#f0f" stroke-width=".25"/>
<circle cx="217.2" cy="26.1" r=".56" fill="#f0f"/>
<circle cx="217.2" cy="26.1" r=".56" fill="none" stroke="#f0f" stroke-width=".25"/>
<circle cx="144.8" cy="165.1" r=".56" fill="#f0f"/>
<circle cx="144.8" cy="165.1" r=".56" fill="none" stroke="#f0f" stroke-width=".25"/>
<circle cx="139" cy="165.1" r=".56" fill="#f0f"/>
<circle cx="139" cy="165.1" r=".56" fill="none" stroke="#f0f" stroke-width=".25"/>
<circle cx="127.5" cy="165.1" r=".56" fill="#f0f"/>
<circle cx="127.5" cy="165.1" r=".56" fill="none" stroke="#f0f" stroke-width=".25"/>
<circle cx="133.2" cy="165.1" r=".56" fill="#f0f"/>
<circle cx="133.2" cy="165.1" r=".56" fill="none" stroke="#f0f" stroke-width=".25"/>
<circle cx="257.8" cy="101.3" r=".56" fill="#f0f"/>
<circle cx="257.8" cy="101.3" r=".56" fill="none" stroke="#f0f" stroke-width=".25"/>
<circle cx="214.3" cy="92.7" r=".56" fill="#f0f"/>
<circle cx="214.3" cy="92.7" r=".56" fill="none" stroke="#f0f" stroke-width=".25"/>
<circle cx="252" cy="92.7" r=".56" fill="#f0f"/>
<circle cx="252" cy="92.7" r=".56" fill="none" stroke="#f0f" stroke-width=".25"/>
<g font-size="5.5">
<text x="11.6" y="19.1">PWM</text>
<text x="234.6" y="45.1">RTC/ALARM</text>
<text x="17.4" y="62.5">SPI</text>
<text x="249.1" y="65.4">USB</text>
<text x="260.7" y="77">GPIO</text>
<text x="17.4" y="88.6">Flash</text>
<text x="17.4" y="103">A/D</text>
<text x="17.4" y="117.5">UART0</text>
<text x="234.6" y="120.4">JTAG/Debug</text>
<text x="11.6" y="134.9">SDIO</text>
<text x="182.5" y="184.1">High-Flying</text>
</g>
<g font-size="2.6">
<text x="167.4" y="9.6" transform="rotate(-90 167.4 9.6)">1</text>
<text x="65.8" y="13.4">DVDD</text>
<text x="202.1" y="15.4" transform="rotate(-90 202.1 15.4)">2</text>
<text x="216.6" y="15.4" transform="rotate(-90 216.6 15.4)">1</text>
<text x="68.9" y="21.2" transform="rotate(-90 68.9 21.2)">2</text>
<text x="83.4" y="21.2" transform="rotate(-90 83.4 21.2)">2</text>
<text x="97.9" y="21.2" transform="rotate(-90 97.9 21.2)">1</text>
<text x="202.1" y="23.7" transform="rotate(-90 202.1 23.7)">1</text>
<text x="216.6" y="23.7" transform="rotate(-90 216.6 23.7)">2</text>
<text x="68.9" y="29.5" transform="rotate(-90 68.9 29.5)">1</text>
<text x="83.4" y="29.5" transform="rotate(-90 83.4 29.5)">1</text>
<text x="97.9" y="29.5" transform="rotate(-90 97.9 29.5)">2</text>
<text x="167.4" y="26.7" transform="rotate(-90 167.4 26.7)">2</text>
<text x="115.3" y="35.6" transform="rotate(-90 115.3 35.6)">18</text>
<text x="118.1" y="35.6" transform="rotate(-90 118.1 35.6)">45</text>
<text x="121" y="35.6" transform="rotate(-90 121 35.6)">58</text>
<text x="129.7" y="35.6" transform="rotate(-90 129.7 35.6)">12</text>
<text x="132.6" y="35.6" transform="rotate(-90 132.6 35.6)">24</text>
<text x="135.5" y="35.6" transform="rotate(-90 135.5 35.6)">54</text>
<text x="147.1" y="35.6" transform="rotate(-90 147.1 35.6)">64</text>
<text x="152.9" y="35.6" transform="rotate(-90 152.9 35.6)">1</text>
<text x="161.6" y="35.6" transform="rotate(-90 161.6 35.6)">7</text>
<text x="167.4" y="35.6" transform="rotate(-90 167.4 35.6)">8</text>
<text x="190.3" y="45.7">3</text>
<text x="84.9" y="51.5">47</text>
<text x="84.9" y="48.6">48</text>
<text x="190.3" y="48.6">4</text>
<text x="190.3" y="51.5">5</text>
<text x="84.9" y="57.3">43</text>
<text x="84.9" y="54.4">44</text>
<text x="190.3" y="54.4">6</text>
<text x="84.9" y="66">34</text>
<text x="84.9" y="63.1">35</text>
<text x="84.9" y="60.2">36</text>
<text x="190.3" y="60.2">56</text>
<text x="190.3" y="63.1">57</text>
<text x="84.9" y="71.8">31</text>
<text x="84.9" y="68.9">32</text>
<text x="190.3" y="71.8">55</text>
<text x="84.9" y="77.6">29</text>
<text x="84.9" y="74.7">30</text>
<text x="84.9" y="83.4">27</text>
<text x="84.9" y="80.5">28</text>
<text x="190.3" y="80.5">59</text>
<text x="190.3" y="83.4">63</text>
<text x="84.9" y="89.2">21</text>
<text x="84.9" y="86.3">22</text>
<text x="251.3" y="84.9" transform="rotate(-90 251.3 84.9)">2</text>
<text x="84.9" y="92">20</text>
<text x="190.3" y="95">61</text>
<text x="219.5" y="92">1</text>
<text x="245.3" y="92">4</text>
<text x="251.3" y="93.3" transform="rotate(-90 251.3 93.3)">1</text>
<text x="84.9" y="97.8">19</text>
<text x="86.4" y="100.8">9</text>
<text x="190.3" y="97.8">62</text>
<text x="219.5" y="100.8">2</text>
<text x="245.3" y="100.8">3</text>
<text x="265.8" y="96.4" transform="rotate(-90 265.8 96.4)">2</text>
<text x="84.9" y="103.6">10</text>
<text x="84.9" y="106.5">13</text>
<text x="265.8" y="104.9" transform="rotate(-90 265.8 104.9)">1</text>
<text x="84.9" y="112.3">11</text>
<text x="84.9" y="109.4">16</text>
<text x="190.3" y="109.4">50</text>
<text x="84.9" y="115.2">14</text>
<text x="84.9" y="118.1">15</text>
<text x="190.3" y="115.2">33</text>
<text x="190.3" y="118.1">49</text>
<text x="84.9" y="121">23</text>
<text x="84.9" y="123.9">25</text>
<text x="190.3" y="121">51</text>
<text x="190.3" y="123.9">53</text>
<text x="84.9" y="126.8">26</text>
<text x="84.9" y="129.7">37</text>
<text x="84.9" y="132.6">38</text>
<text x="84.9" y="135.5">41</text>
<text x="190.3" y="135.5">40</text>
<text x="84.9" y="138.4">42</text>
<text x="84.9" y="141.3">52</text>
<text x="190.3" y="138.4">39</text>
<text x="126.8" y="157" transform="rotate(-90 126.8 157)">2</text>
<text x="132.6" y="158.4" transform="rotate(-90 132.6 158.4)">17</text>
<text x="138.4" y="158.4" transform="rotate(-90 138.4 158.4)">46</text>
<text x="144.2" y="158.4" transform="rotate(-90 144.2 158.4)">60</text>
<text x="152.9" y="158.4" transform="rotate(-90 152.9 158.4)">65</text>
<text x="173.8" y="187.7">Title</text>
<text x="185.4" y="190.6">Atmel MCU</text>
<text x="173.8" y="196.3">Size</text>
<text x="185.4" y="196.3">Document Number</text>
<text x="269.4" y="196.3">Rev</text>
<text x="176.7" y="199.3">A</text>
<text x="185.4" y="199.3">HF-LPB SCH V1.1</text>
<text x="272.2" y="199.3">1.1</text>
<text x="173.8" y="205.1">Date:</text>
<text x="188.8" y="205.1">Monday, April 22, 2013</text>
<text x="231.7" y="205.1">Sheet</text>
<text x="246.2" y="205.1">1</text>
<text x="254.9" y="205.1">of</text>
<text x="263.6" y="205.1">3</text>
</g>
<g font-size="2.6" fill="#000080">
<text x="168.3" y="17.7">2.2uH</text>
<text x="168.6" y="13.6">L20</text>
<text x="207.4" y="19.7">C13</text>
<text x="207.4" y="23.2">0.1uF</text>
<text x="221.9" y="19.7">C21</text>
<text x="221.9" y="23.2">4.7uF</text>
<text x="74.2" y="25.5">C10</text>
<text x="74.2" y="29">0.1uF</text>
<text x="88.7" y="25.5">C11</text>
<text x="88.7" y="29">0.1uF</text>
<text x="103.2" y="25.5">C20</text>
<text x="103.2" y="29">4.7uF</text>
<text x="93" y="35.9">U203</text>
<text x="225.9" y="88.1">X1</text>
<text x="256.6" y="89.2">C14</text>
<text x="256.6" y="92.7">18pF</text>
<text x="271.1" y="100.8">C15</text>
<text x="223.9" y="107.2">12MHz Crystal</text>
<text x="269.4" y="103.7">18pF</text>
<text x="55.1" y="135.6">R11</text>
<text x="58" y="138.4">22</text>
</g>
<g font-size="2.6" fill="#f00">
<text x="13.4" y="23.8">PWMFI0</text>
<text x="32.5" y="22.6">PWMFI0</text>
<text x="13.4" y="29.6">PWMH0</text>
<text x="13.4" y="26.7">PWML0</text>
<text x="32.5" y="25.5">PWML0</text>
<text x="32.5" y="28.4">PWMH0</text>
<text x="203.4" y="40">ALARM2</text>
<text x="220.1" y="41.1">ALARM2</text>
<text x="203.4" y="42.9">ALARM1</text>
<text x="220.1" y="46.9">RTC_OUT1</text>
<text x="220.1" y="44.1">ALARM1</text>
<text x="64.3" y="48.6">nReady</text>
<text x="38.3" y="55.6">SPI_CLK</text>
<text x="70.1" y="57.4">GPIO26</text>
<text x="35.7" y="64.3">SPI_MISO</text>
<text x="70.1" y="60.2">ALARM1</text>
<text x="220.7" y="61.4">USB_D-</text>
<text x="220.7" y="64.6">USB_D+</text>
<text x="36.3" y="67.2">SPI_MOSI</text>
<text x="36.3" y="70.1">SPI_CS</text>
<text x="70.1" y="71.8">GPIO35</text>
<text x="220.7" y="67.5">USB_PIO</text>
<text x="70.1" y="74.7">PWMFI0</text>
<text x="70.1" y="77.6">nLink</text>
<text x="220.1" y="73">ERASE</text>
<text x="235.2" y="74.7">GPIO35</text>
<text x="235.2" y="77.6">GPIO26</text>
<text x="249.1" y="75.9">GPIO35</text>
<text x="39.2" y="81.7">MSPI_CS0</text>
<text x="225.9" y="81.7">GPIO20</text>
<text x="249.1" y="78.8">GPIO26</text>
<text x="36" y="87.8">MSPI_DOUT</text>
<text x="38.9" y="84.9">MSPI_DIN</text>
<text x="39.2" y="90.4">MSPI_CLK</text>
<text x="70.1" y="97.9">ALARM2</text>
<text x="44.7" y="102.2">ADC1</text>
<text x="44.7" y="105.2">ADC2</text>
<text x="70.1" y="106.6">PWML0</text>
<text x="38.6" y="113.5">UART0_RX</text>
<text x="70.1" y="109.5">nReload</text>
<text x="36.8" y="119.3">UART0_RTS</text>
<text x="39.2" y="116.5">UART0_TX</text>
<text x="70.1" y="118.2">PWMH0</text>
<text x="220.1" y="119.3">JTAG_TDO</text>
<text x="220.1" y="116.5">JTAG_TDI</text>
<text x="36.8" y="122.2">UART0_CTS</text>
<text x="220.1" y="125.1">JTAG_TCK</text>
<text x="220.1" y="122.2">JTAG_TMS</text>
<text x="28.7" y="130.9">SD_DAT3</text>
<text x="28.7" y="128">SD_DAT2</text>
<text x="29.3" y="133.8">SD_CMD</text>
<text x="30.2" y="136.7">SD_CLK</text>
<text x="28.7" y="139.6">SD_DAT0</text>
<text x="28.7" y="142.5">SD_DAT1</text>
<text x="220.7" y="140.2">EXT_RESET</text>
<text x="197.6" y="158.7">nLINK</text>
<text x="220.7" y="159.9">nLINK</text>
<text x="197.6" y="164.5">nReady</text>
<text x="220.7" y="165.7">nReady</text>
<text x="197.6" y="170.3">nReload</text>
<text x="220.1" y="171.4">nReload</text>
</g>
<g font-size="2.6" fill="#004080">
<text x="117.1" y="47.3" transform="rotate(-90 117.1 47.3)">VDDIO</text>
<text x="120" y="47.3" transform="rotate(-90 120 47.3)">VDDIO</text>
<text x="122.9" y="47.3" transform="rotate(-90 122.9 47.3)">VDDIO</text>
<text x="163.4" y="47.2" transform="rotate(-90 163.4 47.2)">VDDIN</text>
<text x="176.1" y="47.5">PB0/AD4</text>
<text x="91.3" y="53.3">PA1/PGMEN1</text>
<text x="91.3" y="50.4">PA0/PGMEN0</text>
<text x="131.6" y="52.1" transform="rotate(-90 131.6 52.1)">VDDCORE</text>
<text x="134.5" y="52.1" transform="rotate(-90 134.5 52.1)">VDDCORE</text>
<text x="137.4" y="52.1" transform="rotate(-90 137.4 52.1)">VDDCORE</text>
<text x="149" y="49.2" transform="rotate(-90 149 49.2)">VDDPLL</text>
<text x="154.8" y="49.6" transform="rotate(-90 154.8 49.6)">ADVREF</text>
<text x="169.2" y="50" transform="rotate(-90 169.2 50)">VDDOUT</text>
<text x="176.1" y="50.4">PB1/AD5</text>
<text x="176.1" y="53.3">PB2/AD6</text>
<text x="91.3" y="59.1">PA3</text>
<text x="91.3" y="56.2">PA2/PGMEN2</text>
<text x="176.1" y="56.2">PB3/AD7</text>
<text x="91.3" y="64.9">PA5/PGMRDY</text>
<text x="91.3" y="62">PA4/PGMNCMD</text>
<text x="173.8" y="62">DDM/PB10</text>
<text x="174.2" y="64.9">DDP/PB11</text>
<text x="91.3" y="70.7">PA7/XIN32/PGMNVALID</text>
<text x="91.3" y="67.8">PA6/PGMNOE</text>
<text x="91.3" y="76.5">PA9/PGMM1</text>
<text x="91.3" y="73.6">PA8/XOUT32/PGMM0</text>
<text x="170.9" y="73.6">ERASE/PB12</text>
<text x="91.3" y="82.3">PA11/PGMM3</text>
<text x="91.3" y="79.4">PA10/PGMM2</text>
<text x="172.8" y="82.3">PB13/DAC0</text>
<text x="91.3" y="88.1">PA13/PGMD1</text>
<text x="91.3" y="85.2">PA12/PGMD0</text>
<text x="172.8" y="85.2">PB14/DAC1</text>
<text x="91.3" y="93.9">PA15/PGMD3</text>
<text x="91.3" y="91">PA14/PGMD2</text>
<text x="224.4" y="93.9">IN/OUT1 GND</text>
<text x="91.3" y="99.7">PA16/PGMD4</text>
<text x="166.6" y="99.7">XIN/PGMCK/PB9</text>
<text x="173.9" y="96.8">XOUT/PB8</text>
<text x="91.3" y="102.6">PA17/PGMD5/AD0</text>
<text x="91.3" y="105.5">PA18/PGMD6/AD1</text>
<text x="224.4" y="102.6">GND1 IN/OUT</text>
<text x="91.3" y="108.3">PA19/PGMD7/AD2</text>
<text x="91.3" y="111.3">PA20/PGMD8/AD3</text>
<text x="175.3" y="111.3">JTAGSEL</text>
<text x="91.3" y="114.1">PA21/PGMD9/AD8</text>
<text x="91.3" y="117.1">PA22/PGMD10/AD9</text>
<text x="91.3" y="119.9">PA23/PGMD11</text>
<text x="159.7" y="119.9">TDO/TRACESWO/PB5</text>
<text x="177" y="117.1">TDI/PB4</text>
<text x="91.3" y="122.8">PA24/PGMD12</text>
<text x="91.3" y="125.7">PA25/PGMD13</text>
<text x="165.3" y="122.8">TMS/SWDIIO/PB6</text>
<text x="165.8" y="125.7">TCK/SWCLK/PB7</text>
<text x="91.3" y="128.6">PA26/PGMD14</text>
<text x="91.3" y="131.5">PA27/PGMD15</text>
<text x="91.3" y="134.4">PA28</text>
<text x="91.3" y="137.3">PA29</text>
<text x="181.9" y="137.3">TST</text>
<text x="91.3" y="140.2">PA30</text>
<text x="91.3" y="143.1">PA31</text>
<text x="179.7" y="140.2">NRST</text>
<text x="128.7" y="152.1" transform="rotate(-90 128.7 152.1)">GND</text>
<text x="134.5" y="152.1" transform="rotate(-90 134.5 152.1)">GND</text>
<text x="140.3" y="152.1" transform="rotate(-90 140.3 152.1)">GND</text>
<text x="146.1" y="152.1" transform="rotate(-90 146.1 152.1)">GND</text>
<text x="154.8" y="152.1" transform="rotate(-90 154.8 152.1)">GND-pad</text>
</g>
<g font-size="2.1">
<text x="30.4" y="2.2">5</text>
<text x="85.4" y="2.2">4</text>
<text x="140.5" y="2.2">3</text>
<text x="195.4" y="2.2">2</text>
<text x="250.5" y="2.2">1</text>
<text x=".8" y="30.1">D</text>
<text x="278.8" y="30.1">D</text>
<text x=".8" y="80.8">C</text>
<text x="278.8" y="80.8">C</text>
<text x=".8" y="131.5">B</text>
<text x="278.8" y="131.5">B</text>
<text x=".8" y="182.2">A</text>
<text x="278.8" y="182.2">A</text>
<text x="30.4" y="207.8">5</text>
<text x="85.4" y="207.8">4</text>
<text x="140.5" y="207.8">3</text>
<text x="195.4" y="207.8">2</text>
<text x="250.5" y="207.8">1</text>
</g>
</svg>
